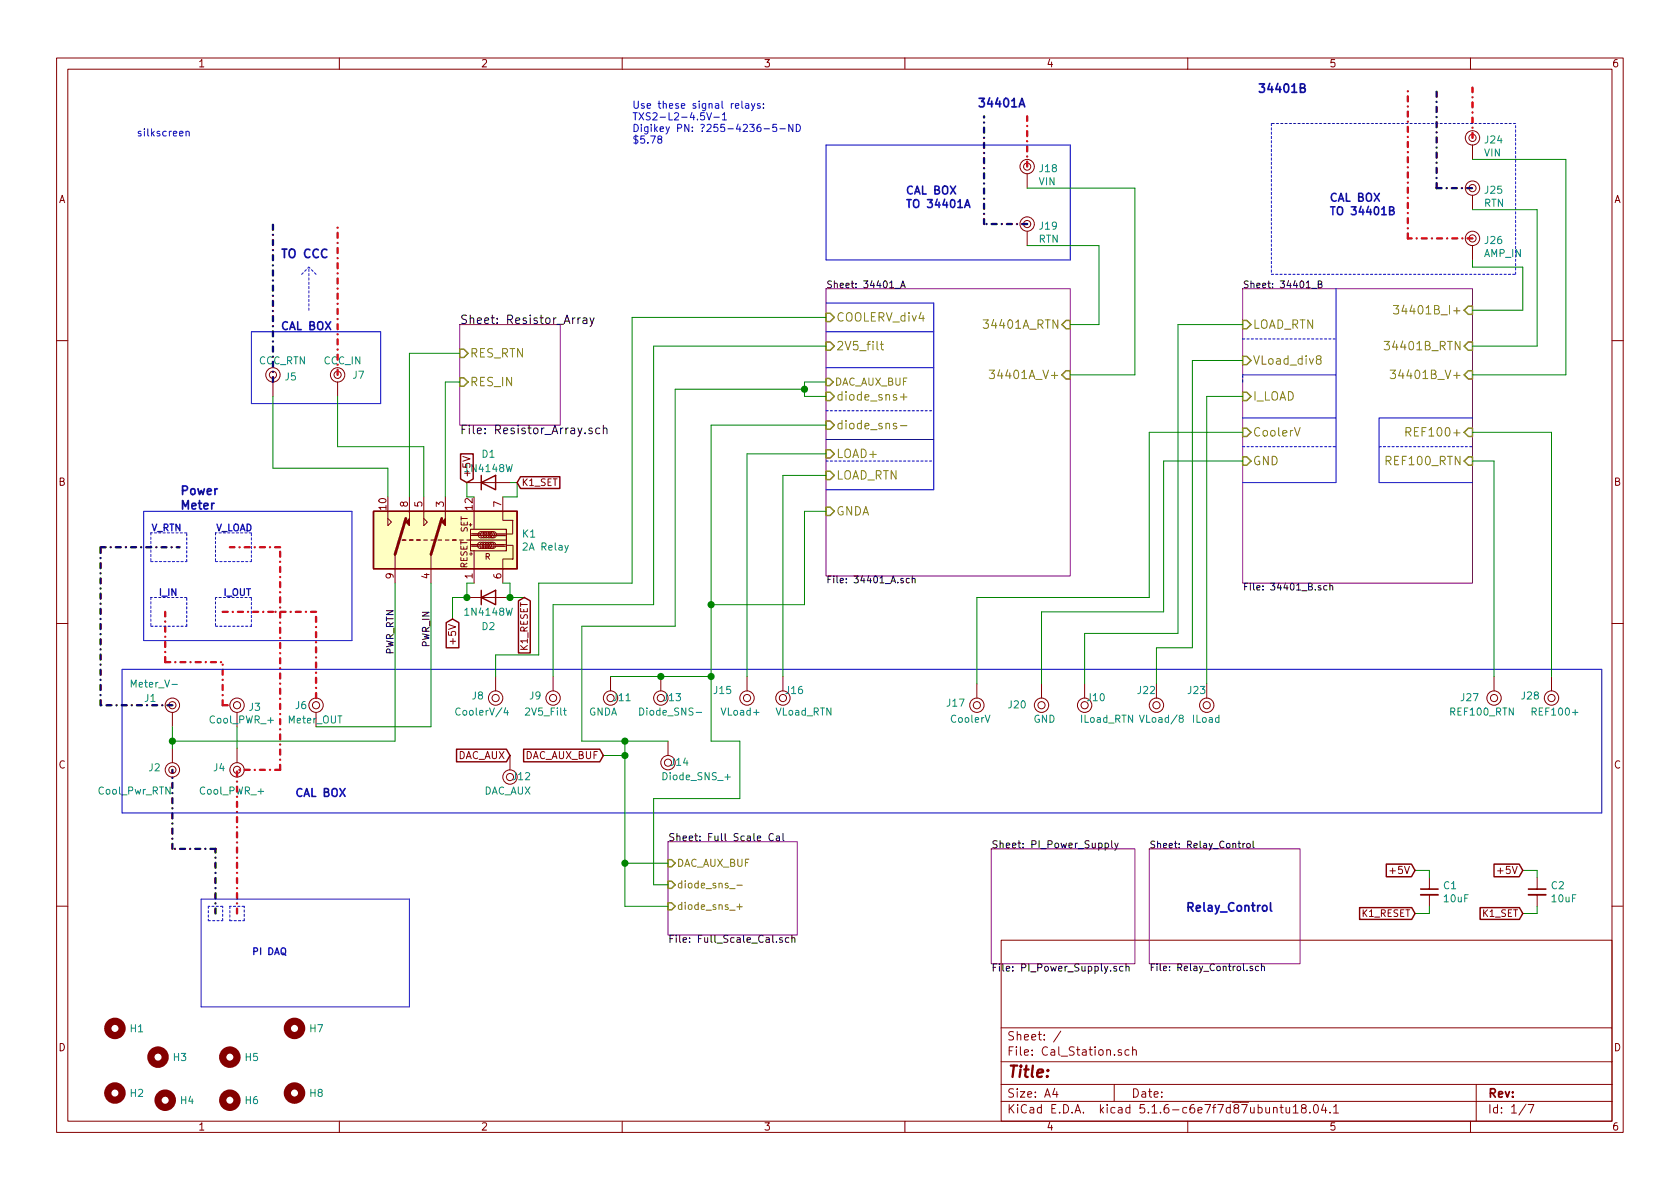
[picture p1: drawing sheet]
<svg xmlns="http://www.w3.org/2000/svg" width="297mm" height="210mm" viewBox="0 0 297 210" stroke-linecap="round" stroke-linejoin="round" font-family="sans-serif">
<g fill="none" stroke="#840000" stroke-width=".18">
<path d="M10 10.3h277v189.9h-277zM12 12.2h273v186.1h-273zM60 10.3v1.9M110 10.3v1.9M160 10.3v1.9M210 10.3v1.9M260 10.3v1.9M181.6 30.7v2.6M260.3 25.6v2.6M260.3 34.5v2.6M181.6 40.9v2.5M260.3 43.4v2.6"/>
<path d="M10 60.2h2M48.3 67.6v2.5M59.7 67.6v2.5M285 60.2h2M68.6 90.4v2.6l.6-.7-.6-.6M69.8 98v5.1M72.4 87.9v5.1M74.9 87.9v5.1l.7-.7-.7-.6M76.2 98v5.1M78.7 87.9v5.1M81.8 80.7l1.3 .4-1.3 .5M82.5 85.3h7.7"/>
<path d="M82.9 92.8h.5M83 98h.5M83.2 96.6h1.4M83.2 94.7h1.7M83.2 96.3h1.7M83.2 94.4h1.8M83.3 97.7v.5M83.5 96.3h5.7M83.5 96.6h5.7M83.6 94.4h5.7M83.6 94.7h5.7M83.8 90.4v3.1"/>
<path d="M83.8 97.4v5.7M87.8 94.4h2.8M87.8 94.7h1.7M87.8 96.3h1.8M87.8 96.6h1.8M88.9 90.5v1.5h1.7M88.9 87.9v2.5M89.5 96.4h1.2M90.6 98.9h-1.7v1.5M90.7 92v2.4M90.7 96.5v2.4M10 110.3h2"/>
<path d="M82.5 105.7h7.7M87.6 119.6v2.6M88.9 100.6v2.5M97.8 119.6v2.6M107.9 119.6v2.6M116.8 119.6v2.6M132.1 119.6v2.6M138.4 119.6v2.6M264.2 119.6v2.6M274.3 119.6v2.6M285 110.3h2M30.5 126v2.5"/>
<path d="M30.5 132.3v2.6M41.9 126v2.5M41.9 132.3v2.6M55.9 126v2.5M90.2 133.6v2.5M118.1 131.1v2.5M172.7 120.9v2.5M184.1 120.9v2.5M191.8 120.9v2.5M204.5 120.9v2.5M213.4 120.9v2.5M252.7 155.2v2"/>
<path d="M252.7 158.2v2.1M271.8 155.2v2M271.8 158.2v2.1M10 160.2h2M177 166.3h108v32h-108zM285 160.2h2M60 198.3v1.9M110 198.3v1.9M160 198.3v1.9M177 194.8h108M177 191.8h108M177 187.8h108"/>
<path d="M177 181.8h108M186.5 192.5l-.4 1h1M186.8 193v1M187.6 182.3l-1.3 2M197 191.8v3M198.3 185.7a.37 .37 0 0 0-.6 .1l.1 .2 .5 .2v.1l-.2 .3-.4-.1M199.6 185.7l-.4-.1-.3 .3 .1 .6 .2 .1 .4-.1M200.3 185.7a.37 .37 0 0 1 .6 .1v.8M200.3 185.1v1.5M210 198.3v1.9M225.2 196l.2-.2 .3 .1 .1 .9M226.3 195.8h.6"/>
<path d="M226.5 195.3v1.3l.4 .2M227.4 195.8l.1 .9 .3 .1 .2-.1M228 195.8v1M228.7 195.8l.4-.5v1.5M228.7 196.8h.8M230.4 196l-.3-.2v-.3a.48 .48 0 0 1 .8 0l-.1 .4-.7 .2v.4l.3 .3h.3l.2-.3v-.4l-.2-.1M231.6 196.7v.1M232.4 195.4l.2-.1a.8 .8 0 0 1 .5 .8 .8 .8 0 0 1-.5 .7 1 1 0 0 1-.2-1.4zM234 195.2l-.3 1.1h.9M234.4 195.8v1M235.2 196.7v.1M235.8 195.8l.4-.5v1.5"/>
<path d="M235.8 196.8h.9M260 198.3v1.9M261 191.8v6.5M269.8 195.2l-1.2 2M270.2 195.3h1l-.6 1.5"/>
<circle cx="181.6" cy="29.5" r=".63"/>
<circle cx="181.6" cy="39.6" r=".63"/>
<circle cx="181.6" cy="39.6" r="1.27"/>
<circle cx="181.6" cy="29.5" r="1.27"/>
<circle cx="260.3" cy="33.3" r=".63"/>
<circle cx="260.3" cy="24.4" r=".63"/>
<circle cx="260.4" cy="24.4" r="1.27"/>
<circle cx="260.4" cy="33.3" r="1.27"/>
<circle cx="260.3" cy="42.2" r=".63"/>
<circle cx="260.4" cy="42.2" r="1.27"/>
<circle cx="48.3" cy="66.3" r=".63"/>
<circle cx="48.3" cy="66.3" r="1.27"/>
<circle cx="59.7" cy="66.3" r=".63"/>
<circle cx="59.7" cy="66.3" r="1.27"/>
<circle cx="85" cy="96.4" r=".56"/>
<circle cx="85.1" cy="94.6" r=".56"/>
<circle cx="85.4" cy="96.4" r=".56"/>
<circle cx="85.5" cy="94.6" r=".56"/>
<circle cx="85.9" cy="96.4" r=".56"/>
<circle cx="86" cy="94.6" r=".56"/>
<circle cx="86.4" cy="96.4" r=".56"/>
<circle cx="86.5" cy="94.6" r=".56"/>
<circle cx="86.8" cy="96.4" r=".56"/>
<circle cx="86.9" cy="94.6" r=".56"/>
<circle cx="87.1" cy="96.4" r=".56"/>
<circle cx="87.2" cy="94.6" r=".56"/>
<circle cx="30.5" cy="124.7" r=".63"/>
<circle cx="30.5" cy="136.1" r=".63"/>
<circle cx="30.5" cy="124.7" r="1.27"/>
<circle cx="30.5" cy="136.1" r="1.27"/>
<circle cx="41.9" cy="124.7" r=".63"/>
<circle cx="41.9" cy="136.1" r=".63"/>
<circle cx="41.9" cy="124.7" r="1.27"/>
<circle cx="41.9" cy="136.1" r="1.27"/>
<circle cx="55.9" cy="124.7" r=".63"/>
<circle cx="55.9" cy="124.7" r="1.27"/>
<circle cx="87.6" cy="123.4" r=".63"/>
<circle cx="87.6" cy="123.4" r="1.27"/>
<circle cx="90.2" cy="137.4" r=".63"/>
<circle cx="90.2" cy="137.4" r="1.27"/>
<circle cx="97.8" cy="123.4" r=".63"/>
<circle cx="97.8" cy="123.4" r="1.27"/>
<circle cx="107.9" cy="123.4" r=".63"/>
<circle cx="107.9" cy="123.4" r="1.27"/>
<circle cx="116.8" cy="123.4" r=".63"/>
<circle cx="116.8" cy="123.4" r="1.27"/>
<circle cx="118.1" cy="134.9" r=".63"/>
<circle cx="118.1" cy="134.9" r="1.27"/>
<circle cx="132.1" cy="123.4" r=".63"/>
<circle cx="132.1" cy="123.4" r="1.27"/>
<circle cx="138.4" cy="123.4" r=".63"/>
<circle cx="138.4" cy="123.4" r="1.27"/>
<circle cx="172.7" cy="124.7" r=".63"/>
<circle cx="172.7" cy="124.7" r="1.27"/>
<circle cx="184.1" cy="124.7" r=".63"/>
<circle cx="184.1" cy="124.7" r="1.27"/>
<circle cx="191.8" cy="124.7" r=".63"/>
<circle cx="191.8" cy="124.7" r="1.27"/>
<circle cx="204.5" cy="124.7" r=".63"/>
<circle cx="204.5" cy="124.7" r="1.27"/>
<circle cx="213.4" cy="124.7" r=".63"/>
<circle cx="213.4" cy="124.7" r="1.27"/>
<circle cx="264.2" cy="123.4" r=".63"/>
<circle cx="264.2" cy="123.4" r="1.27"/>
<circle cx="274.3" cy="123.4" r=".63"/>
<circle cx="274.3" cy="123.4" r="1.27"/>
</g>
<path d="M81.3 57.4h17.8v17.8h-17.8zM146 51h43.2v50.8h-43.2zM219.7 51h40.6v52.1h-40.6zM118.1 148.8h22.9v16.5h-22.9zM175.3 150.1h25.4v20.3h-25.4zM203.2 150.1h26.7v20.3h-26.7z" fill="none" stroke="#840084" stroke-width=".18"/>
<g fill="none" stroke="#000" stroke-width=".18">
<path d="M102.6 56.2l-.3 .1-.1 .2M103.1 56.3h.6l.1 .9M103.8 56.6h-.5l-.3 .3 .1 .2 .2 .1 .5-.1M104.3 56.2l.4 1M105 56.2l-.5 1.4-.2 .1M158.2 51h.9M159.3 50.9l.3-1.2 .4 1.2M159.4 50.5h.5M231.9 51h.9M233.1 50.3l.6-.2v-.3l-.6-.1v1.2h.4l.2-.1 .1-.3-.3-.2M104.7 75.8l-.4-.1-.2 .2 .1 .2 .5 .2v.3h-.6M106 75.8a.48 .48 0 0 0-.6 0v.7a.48 .48 0 0 0 .6 .1"/>
<path d="M106.7 75.8l.2-.1 .3 .1 .1 .9M106.7 75.2v1.5M160.8 102.3h-.3l-.3 .2 .1 .5h.5M161.3 102.4l.4-.1 .1 .8M161.3 101.9v1.2M233.5 103.6h-.3l-.1 .1v.2l.4 .1v.3h-.4M234.6 103.6h-.3l-.3 .2 .2 .5h.4M235.1 103.7l.5-.1v.7M235.1 103.1v1.2M136.7 147.5a.5 .5 0 0 0-.6 0 .5 .5 0 0 0-.1 .6 .45 .45 0 0 0 .2 .5 .45 .45 0 0 0 .5-.1M137.3 147.9h.5v.8M137.8 148.1l-.4 .1-.2 .2 .1 .2h.5"/>
<path d="M138.4 147.4v1.1l.2 .2M195.4 149.1h.4l.2 .2-.1 .6h-.5M196.5 148.7v1.1l.2 .1M197.1 149.1l.3 .8M197.7 149.1l-.4 1.1-.2 .2M219.8 149.1v.8M220.1 149.1l-.3 .3M220.5 149.2l.1-.1 .4 .1v.7l-.5-.1zM221.6 148.7v1.1l.1 .1M138.3 165.9l-.3-.1-.2 .2 .1 .2 .4 .1v.3h-.5M139.5 165.9l-.4-.1-.2 .2 .1 .6h.5M140 165.9l.2-.1 .3 .1v.7"/>
<path d="M140 165.4v1.2M197.4 170.9h-.3l-.2 .2 .1 .1 .4 .2v.3h-.5M198.6 170.9h-.4l-.3 .2 .2 .6h.5M199.1 171l.2-.1h.3v.8M199.1 170.5v1.2M221.5 170.9h-.3l-.2 .1 .1 .2 .4 .1v.3h-.5M222.5 170.9h-.3l-.2 .2 .1 .5h.4M223 171l.5-.1 .1 .7M223 170.5v1.1"/>
</g>
<g fill="none" stroke="#848400" stroke-width=".25">
<path d="M146 55.4h.8l.7 .7-.7 .8h-.8zM187.8 57.4l.7-.7h.7v1.4h-.7zM219.7 56.7h.7l.8 .7-.8 .7h-.7zM259.6 54.1h.7v1.5h-.7l-.7-.7zM81.3 61.7h.7l.8 .8-.8 .7h-.7zM81.3 66.8h.7l.8 .8-.8 .7h-.7zM146 74.4h.8l.7 .8-.7 .7h-.8zM146 69.4h.8l.7 .7-.7 .7h-.8zM146 60.5h.8l.7 .7-.7 .7h-.8zM146 79.5h.8l.7 .8-.7 .7h-.8zM146 66.9h.7l.6 .7-.6 .6h-.7zM187.8 66.3l.7-.7h.7v1.4h-.7z"/>
<path d="M219.7 69.4h.7l.8 .7-.8 .7h-.7zM219.7 63h.7l.8 .7-.8 .8h-.7zM219.7 75.7h.7l.8 .7-.8 .8h-.7zM258.9 66.3l.7-.7h.7v1.4h-.7zM259.6 60.5h.7v1.4h-.7l-.7-.7zM259.6 75.7h.7v1.5h-.7l-.7-.8zM146 89.7h.8l.7 .7-.7 .8h-.8zM146 83.3h.8l.7 .8-.7 .7h-.8zM219.7 80.8h.7l.8 .7-.8 .8h-.7zM259.6 80.8h.7v1.5h-.7l-.7-.8zM118.1 155.8h.6l.7 .7-.7 .6h-.6zM118.1 159.6h.6l.7 .7-.7 .6h-.6z"/>
<path d="M118.1 152h.6l.7 .6-.7 .7h-.6z"/>
</g>
<g fill="none" stroke="#848400" stroke-width=".18">
<path d="M173.8 56.6h1l-.5 .5 .4 .2v.6l-.2 .2-.7-.2M246.4 54h.9l-.5 .6 .4 .1v.7l-.2 .1-.6-.1M155.7 60.9h.5M155.9 60.4v1.3l.3 .2M159.2 75.3h1.2M159.2 70.2h1.2M159.8 69.6v1.2M174.9 65.5h.9l-.5 .5 .5 .2v.6l-.3 .1-.6-.1M228.9 75.6l.5 1.5 .5-1.5M233 63.5l-.2-.1v-.3a.48 .48 0 0 1 .7 0v.4l-.7 .2-.1 .4 .3 .3 .5-.1 .1-.2-.1-.4-.2-.2M244.7 60.4h1l-.5 .6 .4 .1v.6l-.2 .2-.7-.2M245.8 65.5h.9l-.5 .5 .5 .2v.6l-.2 .1-.7-.1"/>
<path d="M248.6 76.4l.7-.1 .2-.2-.1-.3-.3-.2h-.5v1.5M248.9 76.4l.6 .7M129 157.1h1M130.3 156.5h.9M130.8 159.9v.9M130.3 160.3h.9"/>
</g>
<path d="M89.4 125.1l-.3 .9h.8M89.7 125.6v.9M123.1 126h1M208.7 127l-.2-.1v-.3l.2-.1h.4l.1 .2-.1 .2-.5 .2-.1 .1v.3l.2 .2h.4l.1-.2v-.3l-.2-.2" fill="none" stroke="#008484" stroke-width=".18"/>
<path d="M66 90.4h25.4v10.2h-25.4z" fill="#ffffc2" stroke="#ffffc2" stroke-width=".18"/>
<g fill="none" stroke="#840000" stroke-width=".25">
<path d="M66 90.4h25.4v10.2h-25.4zM81.4 80.3h2.3v4.4l-1.2 .6-1.1-.6zM85.1 85.3l2.5-1.2v2.5zM85.1 84.1v2.5M92 84.3h7v2.1h-7l-.6-1.1zM78.9 110.1l1.1-.6 1.1 .6v4.4h-2.2zM85.1 105.7l2.5-1.3v2.5zM85.1 104.4v2.5M91.7 106.2l1-.5 1.1 .5v9.3h-2.1zM80.7 132.5h8.8l.7 1.1-.7 1.1h-8.8zM92.6 132.5h13.4l.7 1.1-.7 1.1h-13.4zM245.1 152.8h4.5l.6 1.1-.6 1.1h-4.5z"/>
<path d="M264.2 152.8h4.4l.6 1.1-.6 1.1h-4.4zM240.4 160.5h9.2l.6 1-.6 1.1h-9.2zM261.7 160.5h7l.5 1-.5 1.1h-7z"/>
</g>
<path d="M71.1 95.5h.7M72.4 95.5h.6M73.7 95.5h.6M74.9 95.5h.7M76.2 95.5h.6M77.5 95.5h.6M78.7 95.5h.7M80 95.5h.6M82.5 95.5h7M83.2 93.6h6.3v3.8h-6.3z" fill="none" stroke="#840000" stroke-width=".2"/>
<path d="M71.8 91.7l-2 6.3M78.1 91.7l-1.9 6.3" fill="none" stroke="#840000" stroke-width=".51"/>
<g fill="#840000" stroke="#840000" stroke-width=".18">
<path d="M78.1 92.3l.6-.6v1.3z"/>
<path d="M71.8 92.3l.6-.6v1.3z"/>
</g>
<g fill="none" stroke="#840000" stroke-width="1.3">
<circle cx="20.3" cy="193.3" r="1.27"/>
<circle cx="20.3" cy="181.9" r="1.27"/>
<circle cx="27.9" cy="186.9" r="1.27"/>
<circle cx="29.2" cy="194.6" r="1.27"/>
<circle cx="40.6" cy="186.9" r="1.27"/>
<circle cx="40.6" cy="194.6" r="1.27"/>
<circle cx="52.1" cy="193.3" r="1.27"/>
<circle cx="52.1" cy="181.9" r="1.27"/>
</g>
<path d="M251.2 158.2h3.1M270.3 158.2h3" fill="none" stroke="#840000" stroke-width=".33"/>
<path d="M251.2 157.2h3.1M270.3 157.2h3" fill="none" stroke="#840000" stroke-width=".3"/>
<g fill="none" stroke="#ed0002" stroke-width=".41" stroke-dasharray=".9 .9 0 .9">
<path d="M181.6 29.5v-8.9M260.3 24.4v-8.9M248.9 42.2v-26.7M260.3 42.2h-11.4M59.7 66.3v-26.7M49.5 96.8h-8.9M29.2 117.1v-8.9M55.9 108.2h-7.6M39.4 124.7v-7.6M49.5 136.1h-7.6M49.5 136.1v-39.3M55.9 123.4v-15.2"/>
<path d="M41.9 161.5v-25.4"/>
</g>
<path d="M29.2 117.1h10.2M39.4 108.2h8.9M39.4 124.7h1.2" fill="none" stroke="#ed0004" stroke-width=".41" stroke-dasharray=".9 .9 0 .9"/>
<path d="M174 39.6v-19M254 33.3v-17.8M48.3 67.6v-28M17.8 124.7v-27.9M30.5 150.1v-14M38.1 161.5v-11.4" fill="none" stroke="#000002" stroke-width=".41" stroke-dasharray=".9 .9 0 .9"/>
<path d="M181.6 39.6h-7.6M254 33.3h6.3M17.8 96.8h13.9M30.5 124.7h-12.7M38.1 150.1h-7.6" fill="none" stroke="#000" stroke-width=".41" stroke-dasharray=".9 .9 0 .9"/>
<g fill="none" stroke="#0000c2" stroke-width=".18">
<path d="M124.9 19.9l.5 1.3 .4-1.3M131.2 17.9v1.1l.2 .1M131.9 18.4h.4l.1 .7M132.4 18.6l-.4 .1-.2 .1 .2 .3h.4M132.9 18.3l.3 .8M133.5 18.3l-.5 1.2-.1 .1M134.4 18.4l-.3-.1-.2 .2 .1 .2 .4 .1v.3h-.5M135 19v.1M135 18.4v.1M32.9 23.3l.2-.1 .3 .1 .1 .7M32.9 23.2v.8M116.5 24.6l-.1-.1v-.3l.1-.2 .4 .1 .1 .4-.6 .2-.1 .1v.3l.2 .2h.4l.1-.2v-.4l-.2-.1"/>
<path d="M126.2 20.7h1M127.7 20.3l.4-.4v1.3M127.7 21.2h.7M135.1 22.8h1M137.3 22h-.6l-.1 .6 .2-.1h.4l.1 .6-.2 .2-.5-.2M137.9 22.8h1M140.2 22v1.3l-.7-1.3v1.3M140.8 22a.64 .64 0 0 1 .7 .6 .64 .64 0 0 1-.7 .7zM146 25.6h43.2v20.4h-43.2zM44.4 58.7h22.9v12.7h-22.9zM146 53.6h19.1v33h-19.1M146 58.7h19.1"/>
<path d="M236.2 51v34.3h-16.5M146 77.7h19.1M146 65h19.1M219.7 66.3h16.5M219.7 73.9h16.5M260.3 73.9h-16.5v11.4h16.5M25.4 90.4h36.8v22.9h-36.8zM21.6 118.4h261.6v25.4h-261.6zM35.6 159h36.8v19h-36.8z"/>
</g>
<g fill="none" stroke="#0000c2" stroke-width=".18" stroke-dasharray=".4 .4">
<path d="M224.8 21.8v26.7M268 21.8h-43.2M53.3 48.5l1.3-1.3M54.6 54.9v-7.7M55.9 48.5l-1.3-1.3M219.7 59.9h16.5M224.8 48.5h43.2M268 48.5v-26.7M146 72.6h19.1M219.7 79h16.5M219.7 67.6v-1.3M243.8 79h16.5"/>
<path d="M26.7 94.2v5.1M26.7 99.3h6.3M33 94.2h-6.3M33 99.3v-5.1M38.1 94.2v5.1M38.1 99.3h6.3M44.4 94.2h-6.3M44.4 99.3v-5.1M146 81.5h19.1M26.7 105.7v5M26.7 110.7h6.3M33 105.7h-6.3"/>
<path d="M33 110.7v-5M38.1 105.7v5M38.1 110.7h6.3M44.4 105.7h-6.3M44.4 110.7v-5M36.8 162.8h2.6M36.8 160.3v2.5M39.4 160.3h-2.6M39.4 162.8v-2.5M40.6 162.8h2.6M40.6 160.3v2.5M43.2 160.3h-2.6"/>
<path d="M43.2 162.8v-2.5"/>
</g>
<g fill="none" stroke="#008400" stroke-width=".18">
<path d="M181.6 33.3h19.1v33h-11.5M260.3 37.1h11.5v24.1h-11.5M260.3 28.2h16.6v38.1h-16.6M146 56.1h-34.2v47h-16.6v12.7h-7.6v3.8M181.6 43.4h12.7v14h-5.1M219.7 57.4h-11.4v54.6h-16.5v8.9M260.3 46v1.2h8.9v7.7h-8.9M48.3 70.1v12.7h20.3v5.1M59.7 70.1v8.9h15.2v8.9M81.3 62.5h-8.9v25.4M81.3 67.6h-2.6v20.3M142.2 68.8h-22.8v41.9h-16.5v20.4h15.2"/>
<path d="M146 61.2h-30.4v45.7h-17.8v12.7M146 67.6h-3.8v2.5h3.8M146 75.2h-20.3v55.9h5.1v10.1h-15.2v15.3h2.5M219.7 76.4h-16.5v29.3h-30.5v15.2M219.7 70.1h-6.3v50.8M219.7 63.7h-8.9v50.8h-6.3v6.4M260.3 76.4h14v43.2M82.5 85.3v2.6M90.2 85.3h1.2v2.6h-2.5M146 90.4h-3.8v16.5h-16.5M146 84.1h-7.6v35.5M146 80.3h-13.9v39.3"/>
<path d="M219.7 81.5h-14v26.7h-21.6v12.7M260.3 81.5h3.9v38.1M69.8 103.1v28h-39.3M76.2 103.1v25.4h-20.3M83.8 103.1h-1.3v2.6h-2.5v3.8M88.9 103.1h1.3v2.6h2.5M107.9 119.6h17.8M30.5 128.5v3.8M41.9 128.5v3.8M106.7 133.6h3.8M110.5 131.1v29.2h7.6M110.5 152.6h7.6"/>
<path d="M250.2 153.9h2.5v1.3M269.2 153.9h2.6v1.3M252.7 160.3v1.2h-2.5M271.8 160.3v1.2h-2.6"/>
</g>
<path d="M180.2 18.9l.5-1.5 .5 1.5M180.3 18.5h.8M229.9 15.5h.7l.1-.2-.1-.4-.7-.1v1.5h.6l.3-.3a.37 .37 0 0 0-.4-.5M224.6 159.6v1.3l.3 .2" fill="none" stroke="#0000c2" stroke-width=".3"/>
<path d="M170.6 36.7l.4-1.4 .5 1.4M170.7 36.3h.7M245.7 37.2h.6l.1-.2v-.3l-.7-.1v1.4h.5l.2-.2 .1-.3-.3-.3" fill="none" stroke="#0000c2" stroke-width=".28"/>
<g fill="#008400" stroke="#008400" stroke-width=".25">
<circle cx="125.7" cy="106.9" r=".51"/>
<circle cx="142.2" cy="68.8" r=".51"/>
<circle cx="82.6" cy="105.7" r=".51"/>
<circle cx="110.5" cy="133.6" r=".51"/>
<circle cx="110.5" cy="152.6" r=".51"/>
<circle cx="90.2" cy="105.7" r=".51"/>
<circle cx="116.8" cy="119.6" r=".51"/>
<circle cx="125.7" cy="119.6" r=".51"/>
<circle cx="30.5" cy="131.1" r=".51"/>
<circle cx="110.5" cy="131.1" r=".51"/>
</g>
<text font-size="2.8" fill="#840000" x="178" y="190.5">Title:</text>
<g font-size="2.1" fill="#0000c2">
<text x="222.2" y="16.4">34401B</text>
<text x="172.7" y="19">34401A</text>
<text x="49.5" y="45.6">TO CCC</text>
<text x="31.7" y="87.5">Power</text>
<text x="31.7" y="90.1">Meter</text>
<text x="209.5" y="161.2">Relay_Control</text>
</g>
<g font-size="2.1">
<text x="81.3" y="57.3">Sheet: Resistor_Array</text>
<text x="81.3" y="76.8">File: Resistor_Array.sch</text>
</g>
<g font-size="2.1" fill="#848400">
<text x="147.8" y="56.9">COOLERV_div4</text>
<text x="174.7" y="58.1">34401A_RTN</text>
<text x="221.5" y="58.1">LOAD_RTN</text>
<text x="248.3" y="55.6">34401B_I+</text>
<text x="83" y="63.2">RES_RTN</text>
<text x="147.8" y="61.9">2V5_filt</text>
<text x="221.5" y="64.5">VLoad_div8</text>
<text x="245.8" y="61.9">34401B_RTN</text>
<text x="83" y="68.3">RES_IN</text>
<text x="147.8" y="70.8">diode_sns+</text>
<text x="176.4" y="67">34401A_V+</text>
<text x="221.5" y="70.8">I_LOAD</text>
<text x="247.5" y="67">34401B_V+</text>
<text x="147.8" y="75.9">diode_sns-</text>
<text x="221.5" y="77.2">CoolerV</text>
<text x="249.7" y="77.2">REF100+</text>
<text x="147.8" y="81">LOAD+</text>
<text x="221.5" y="82.3">GND</text>
<text x="245.5" y="82.3">REF100_RTN</text>
<text x="147.8" y="84.8">LOAD_RTN</text>
<text x="147.8" y="91.2">GNDA</text>
</g>
<g font-size="2.1" fill="#840000">
<text x="178" y="184">Sheet: /</text>
<text x="178" y="186.7">File: Cal_Station.sch</text>
<text x="178" y="196.9">KiCad E.D.A. kicad 5.1.6-c6e7f7d87ubuntu18.04.1</text>
<text x="178" y="194.1">Size: A4</text>
<text x="200" y="194.1">Date:</text>
<text x="263" y="194.1">Rev:</text>
<text x="263" y="196.9">Id: 1/7</text>
</g>
<g font-size="1.9" fill="#0000c2">
<text x="160" y="34.4">CAL BOX</text>
<text x="234.9" y="35.7">CAL BOX</text>
<text x="160" y="36.8">TO 34401A</text>
<text x="234.9" y="38">TO 34401B</text>
<text x="49.5" y="58.4">CAL BOX</text>
<text x="52.1" y="140.9">CAL BOX</text>
</g>
<g font-size="1.8" fill="#840000">
<text x="35" y="11.9">1</text>
<text x="85" y="11.9">2</text>
<text x="135" y="11.9">3</text>
<text x="185" y="11.9">4</text>
<text x="235" y="11.9">5</text>
<text x="285" y="11.9">6</text>
<text x="10.4" y="35.9">A</text>
<text x="285.4" y="35.9">A</text>
<text x="10.4" y="85.9">B</text>
<text x="72.1" y="89.6" transform="rotate(-90 72.1 89.6)">8</text>
<text x="74.7" y="89.6" transform="rotate(-90 74.7 89.6)">5</text>
<text x="78.5" y="89.6" transform="rotate(-90 78.5 89.6)">3</text>
<text x="83.2" y="84.6" transform="rotate(-90 83.2 84.6)">+5V</text>
<text x="88.6" y="89.6" transform="rotate(-90 88.6 89.6)">7</text>
<text x="285.4" y="85.9">B</text>
<text x="68.3" y="90.1" transform="rotate(-90 68.3 90.1)">10</text>
<text x="69.6" y="102.3" transform="rotate(-90 69.6 102.3)">9</text>
<text x="75.9" y="102.3" transform="rotate(-90 75.9 102.3)">4</text>
<text x="83.6" y="102.3" transform="rotate(-90 83.6 102.3)">1</text>
<text x="88.6" y="102.3" transform="rotate(-90 88.6 102.3)">6</text>
<text x="80.6" y="113.5" transform="rotate(-90 80.6 113.5)">+5V</text>
<text x="10.4" y="135.9">C</text>
<text x="80.8" y="134.2">DAC_AUX</text>
<text x="92.7" y="134.2">DAC_AUX_BUF</text>
<text x="285.4" y="135.9">C</text>
<text x="246.2" y="154.6">+5V</text>
<text x="265.3" y="154.6">+5V</text>
<text x="10.4" y="185.9">D</text>
<text x="285.4" y="185.9">D</text>
<text x="35" y="199.9">1</text>
<text x="85" y="199.9">2</text>
<text x="135" y="199.9">3</text>
<text x="185" y="199.9">4</text>
<text x="235" y="199.9">5</text>
<text x="285" y="199.9">6</text>
</g>
<g font-size="1.8" fill="#0000c2">
<text x="111.8" y="19.2">Use these signal relays:</text>
<text x="111.8" y="21.3">TXS2-L2-4.5V-1</text>
<text x="111.8" y="23.3">Digikey PN: 255-4236-5-ND</text>
<text x="24.1" y="24.1">silkscreen</text>
<text x="111.8" y="25.4">$5.78</text>
</g>
<g font-size="1.8" fill="#008484">
<text x="262.4" y="27.7">VIN</text>
<text x="262.6" y="25.4">J24</text>
<text x="183.7" y="32.8">VIN</text>
<text x="183.9" y="30.4">J18</text>
<text x="262.6" y="34.3">J25</text>
<text x="183.9" y="40.6">J19</text>
<text x="262.4" y="36.6">RTN</text>
<text x="183.6" y="42.9">RTN</text>
<text x="262.4" y="45.5">AMP_IN</text>
<text x="262.6" y="43.1">J26</text>
<text x="45.7" y="64.4">CCC_RTN</text>
<text x="57.3" y="64.4">CCC_IN</text>
<text x="50.4" y="67.3">J5</text>
<text x="62.4" y="67">J7</text>
<text x="82.4" y="83.5">1N4148W</text>
<text x="85.2" y="80.9">D1</text>
<text x="92.4" y="95">K1</text>
<text x="92.7" y="97.4">2A Relay</text>
<text x="82.4" y="108.9">1N4148W</text>
<text x="85.2" y="111.4">D2</text>
<text x="23.6" y="121.6">Meter_V-</text>
<text x="25.6" y="124.1">J1</text>
<text x="44.1" y="125.7">J3</text>
<text x="52.3" y="125.4">J6</text>
<text x="83.5" y="123.7">J8</text>
<text x="93.7" y="123.7">J9</text>
<text x="108.5" y="124">J11</text>
<text x="117.4" y="124">J13</text>
<text x="126.3" y="122.7">J15</text>
<text x="139" y="122.7">J16</text>
<text x="167.5" y="125">J17</text>
<text x="178.4" y="125.3">J20</text>
<text x="192.3" y="124">J10</text>
<text x="201.2" y="122.7">J22</text>
<text x="210.1" y="122.7">J23</text>
<text x="258.4" y="124">J27</text>
<text x="269.1" y="123.7">J28</text>
<text x="37.3" y="127.9">Cool_PWR_+</text>
<text x="51" y="127.9">Meter_OUT</text>
<text x="81.1" y="126.5">CoolerV/4</text>
<text x="93.1" y="126.5">2V5_Filt</text>
<text x="104.1" y="126.5">GNDA</text>
<text x="113.5" y="126.5">Diode_SNS-</text>
<text x="127.8" y="126.5">VLoad+</text>
<text x="137.2" y="126.5">VLoad_RTN</text>
<text x="168.2" y="127.8">CoolerV</text>
<text x="182.7" y="127.8">GND</text>
<text x="191.1" y="127.8">ILoad_RTN</text>
<text x="202" y="127.8">VLoad/8</text>
<text x="210.9" y="127.8">ILoad</text>
<text x="256.5" y="126.5">REF100_RTN</text>
<text x="271.2" y="126.5">REF100+</text>
<text x="26.4" y="136.4">J2</text>
<text x="37.8" y="136.4">J4</text>
<text x="90.7" y="138">J12</text>
<text x="117.4" y="138">Diode_SNS_+</text>
<text x="118.7" y="135.4">J14</text>
<text x="17.4" y="140.5">Cool_Pwr_RTN</text>
<text x="35.5" y="140.5">Cool_PWR_+</text>
<text x="85.5" y="140.5">DAC_AUX</text>
<text x="255.3" y="157.2">C1</text>
<text x="255.4" y="159.6">10uF</text>
<text x="274.3" y="157.2">C2</text>
<text x="274.4" y="159.6">10uF</text>
<text x="23.1" y="182.5">H1</text>
<text x="54.8" y="182.5">H7</text>
<text x="30.7" y="187.6">H3</text>
<text x="43.4" y="187.6">H5</text>
<text x="23.1" y="194">H2</text>
<text x="32" y="195.2">H4</text>
<text x="43.4" y="195.2">H6</text>
<text x="54.8" y="194">H8</text>
</g>
<g font-size="1.8" fill="#848400">
<text x="147.6" y="68.2">DAC_AUX_BUF</text>
<text x="119.6" y="153.3">DAC_AUX_BUF</text>
<text x="119.6" y="157.1">diode_sns_-</text>
<text x="119.6" y="160.9">diode_sns_+</text>
</g>
<text font-size="1.8" fill="#008400" x="83.6" y="90.1" transform="rotate(-90 83.6 90.1)">12</text>
<g font-size="1.8">
<text x="118.1" y="148.7">Sheet: Full Scale Cal</text>
<text x="175.3" y="150">Sheet: PI_Power_Supply</text>
<text x="118.1" y="166.7">File: Full_Scale_Cal.sch</text>
<text x="175.3" y="171.8">File: PI_Power_Supply.sch</text>
</g>
<g font-size="1.7">
<text x="146" y="50.9">Sheet: 34401_A</text>
<text x="219.7" y="50.9">Sheet: 34401_B</text>
<text x="146" y="103.1">File: 34401_A.sch</text>
<text x="219.7" y="104.4">File: 34401_B.sch</text>
<text x="69.6" y="115.8" transform="rotate(-90 69.6 115.8)">PWR_RTN</text>
<text x="75.9" y="114.5" transform="rotate(-90 75.9 114.5)">PWR_IN</text>
<text x="203.2" y="150">Sheet: Relay_Control</text>
<text x="203.2" y="171.7">File: Relay_Control.sch</text>
</g>
<g font-size="1.7" fill="#840000">
<text x="92.2" y="85.9">K1_SET</text>
<text x="93.3" y="115" transform="rotate(-90 93.3 115)">K1_RESET</text>
<text x="240.9" y="162.1">K1_RESET</text>
<text x="262.2" y="162.1">K1_SET</text>
</g>
<g font-size="1.7" fill="#0000c2">
<text x="26.7" y="93.9">V_RTN</text>
<text x="38.1" y="93.9">V_LOAD</text>
<text x="27.9" y="105.4">I_IN</text>
<text x="39.4" y="105.4">I_OUT</text>
<text x="44.4" y="168.9">PI DAQ</text>
</g>
<g font-size="1.5" fill="#840000">
<text x="82.7" y="94.2" transform="rotate(-90 82.7 94.2)">SET</text>
<text x="82.6" y="100.6" transform="rotate(-90 82.6 100.6)">RESET</text>
</g>
<text font-size="1.4" fill="#840000" x="85.7" y="99">R</text>
</svg>
